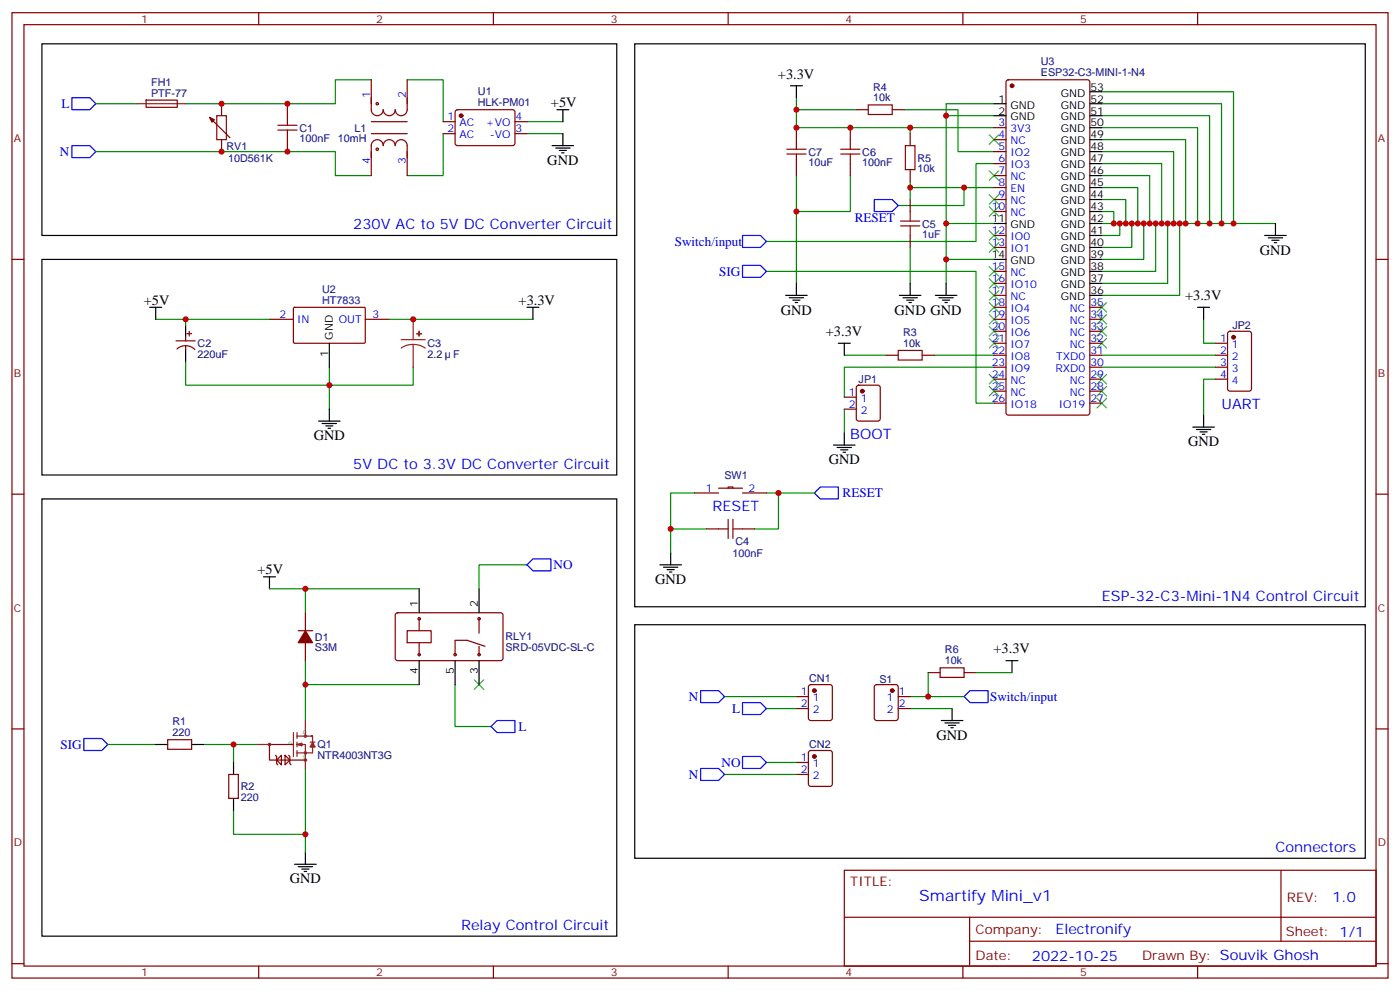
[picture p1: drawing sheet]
<svg xmlns="http://www.w3.org/2000/svg" width="412mm" height="297mm" viewBox="0 0 412 297" stroke-linecap="round" stroke-linejoin="round" font-family="sans-serif">
<g fill="none" stroke="#870000" stroke-width=".35">
<path d="M3.5 3.7h405.4v284.4h-405.4zM7.1 7.3h398.2v277.3h-398.2zM76.2 3.7v3.6M145.3 3.7v3.6M214.5 3.7v3.6M283.6 3.7v3.6M352.8 3.7v3.6M43.1 29.5h9.1v2.1h-9.1zM62.4 35.3l5.3 5.3M65.3 30.6v3.5M84.7 30.6v3.5M109.4 23.5v8.8a1.76 1.76 0 0 0 1.7 1.8 1.76 1.76 0 0 0 1.8-1.8 1.76 1.76 0 0 0 1.8 1.8 1.76 1.76 0 0 0 1.7-1.8 1.76 1.76 0 0 0 1.8 1.8 1.76 1.76 0 0 0 1.7-1.8v-8.8"/>
<path d="M109.4 35.8h10.5M109.4 39.4h10.5M130.5 35.8h3.6M130.5 39.4h3.6M134.3 32.5l.5-.2 16.5 .1 .4 .6-.1 9.5-.6 .4-16.5-.1-.4-.6v-9.2zM151.7 35.8h3.5M151.7 39.4h3.5M234.6 37.6v3.5M250.5 37.6v3.5M252.2 32.3h3.6M262.8 32.3h3.5M268.1 39.4v3.5"/>
<path d="M292.8 37.6h3.5M296.6 23.7l.4-.2h23.3l.7 .4v97.7l-.4 .6-23.6 .1-.6-.5-.1-97.6zM65.3 41.1v3.6M84.7 41.1v3.6M109.4 51.7v-8.8a1.76 1.76 0 0 1 1.7-1.8 1.76 1.76 0 0 1 1.8 1.8 1.76 1.76 0 0 1 1.8-1.8 1.76 1.76 0 0 1 1.7 1.8 1.76 1.76 0 0 1 1.8-1.8 1.76 1.76 0 0 1 1.7 1.8v8.8M234.6 48.2v3.5M250.5 48.2v3.5M268.1 50v3.5M268.1 58.8v3.5M292.8 41.1h3.5M292.8 44.7h3.5M292.8 48.2h3.5"/>
<path d="M292.8 51.7h3.5M292.8 55.2h3.5M292.8 58.8h3.5M3.5 76.4h3.6M268.1 69.4v3.5M292.8 62.3h3.5M292.8 69.4h3.5M292.8 72.9h3.5M292.8 79.9h3.5M405.3 76.4h3.6M54.7 99.3v1.1M55 98.3h1.4"/>
<path d="M55.7 97.6v1.4M79.4 94.1h7M86.5 90.7l.3-.2 20.6 .1 .2 .3-.1 10-.3 .2-20.6-.1-.2-.2zM107.6 94.1h7.1M292.8 94.1h3.5M292.8 83.5h3.5M292.8 87h3.5M292.8 90.5h3.5M292.8 97.6h3.5M321 94.1h3.6M321 90.5h3.6M321 97.6h3.6"/>
<path d="M361.8 97.8l.5-.2h5.6l.7 .4 .1 16.5-.5 .7h-5.9l-.6-.4-.1-16.5zM51.9 100.4h5.6M52.1 102.8a3.8 3.8 0 0 1 5.3 .1M54.7 101.8v1.1M248.7 117h3.5M252.5 113.7l.4-.2h5.7l.6 .4 .1 9.4-.5 .7h-5.9l-.6-.4-.1-9.4zM261.1 104.6h3.5M271.6 104.6h3.6M292.8 101.1h3.5M292.8 104.6h3.5M292.8 108.2h3.5M292.8 111.7h3.5"/>
<path d="M292.8 115.2h3.5M292.8 118.7h3.5M321 101.1h3.6M321 104.6h3.6M321 108.2h3.6M321 111.7h3.6M321 115.2h3.6M321 118.7h3.6M358.1 101.1h3.5M358.1 104.6h3.5M358.1 108.2h3.5M358.1 111.7h3.5"/>
<path d="M248.7 120.5h3.5M3.5 145.6h3.6M204.6 145.2h7.1M208.1 155.8h3.6M211.7 143.8h7M214.5 143.8v-.4h1.4v.4M218.7 155.8h3.5M218.7 145.2h7.1M405.3 145.6h3.6M87.8 185.8h4.3M90 180.5v5.3M90 189.3v5.3"/>
<path d="M116.7 180.7l.4-.2h30.6l.5 .7-.1 13-.6 .4-30.7-.1-.4-.6v-12.7zM119.9 185.8h7.1v3.5h-7.1zM123.5 182.2v3.6M123.5 189.3v3.5M141.1 182.2v4.3M141.1 190.4v2.4M142.9 190.4l-5.3-1.8h-3.5v4.2M273.4 198.1h3.5M276.9 196.7h7.1v2.8h-7.1zM284 198.1h3.5M3.5 214.7h3.6M49.4 217.9h7v2.8h-7z"/>
<path d="M86.4 219.3h-7v4.6h10.6M234.6 205.2h3.5M234.6 208.7h3.5M238.4 201.9l.4-.3h5.7l.6 .5 .1 9.4-.5 .7h-5.9l-.6-.4-.1-9.4zM257.8 201.9l.4-.3h5.7l.6 .5 .1 9.4-.5 .7h-5.9l-.6-.4-.1-9.4zM264.6 205.2h3.5M264.6 208.7h3.5M405.3 214.7h3.6M67.4 228.1h2.8v7.1h-2.8zM81.1 222.5l.4 .3v2.1l.3 .4M82.9 222.5v2.8l-1.4-1.4zM84 222.5l1.4 1.4-1.4 1.4z"/>
<path d="M85 222.5l.4 .3v2.1l.3 .4M234.6 224.6h3.5M234.6 228.1h3.5M238.4 221.3l.4-.2h5.7l.6 .4 .1 9.4-.5 .7h-5.9l-.6-.4-.1-9.4zM248.7 256.3h156.6v28.3h-156.6zM377.3 256.4v20.8M248.7 270.2h156.5M285.6 277.2h119.6M285.6 270.2v14.1M3.5 283.8h3.6M76.2 284.6v3.5M145.3 284.6v3.5"/>
<path d="M214.5 284.6v3.5M283.6 284.6v3.5M352.8 284.6v3.5M405.3 283.8h3.6"/>
<circle cx="111.1" cy="30.6" r=".35"/>
<circle cx="111.1" cy="44" r=".35"/>
<circle cx="123.5" cy="182.2" r=".35"/>
<circle cx="123.5" cy="192.8" r=".35"/>
<circle cx="134.1" cy="192.8" r=".35"/>
<circle cx="141.1" cy="192.8" r=".35"/>
<circle cx="141.1" cy="182.2" r=".35"/>
</g>
<g fill="none" stroke="#00f" stroke-width=".35">
<path d="M21.2 28.8h5.3l1.7 1.8-1.7 1.7h-5.3zM21.2 42.9h5.3l1.7 1.8-1.7 1.7h-5.3zM257.5 58.8h5.3l1.8 1.7-1.8 1.8h-5.3zM218.7 78.2h5.3l1.8 1.7-1.8 1.8h-5.3zM218.7 69.4h5.3l1.8 1.7-1.8 1.8h-5.3zM239.9 145.2l1.8-1.8h5.2v3.6h-5.2zM155.2 166.4l1.8-1.8h5.3v3.5h-5.3zM24.7 217.5h5.3l1.7 1.8-1.7 1.8h-5.3zM144.6 214l1.8-1.8h5.3v3.6h-5.3zM206.4 203.4h5.3l1.7 1.8-1.7 1.7h-5.3zM218.7 206.9h5.3l1.8 1.8-1.8 1.8h-5.3zM284 205.2l1.8-1.8h5.2v3.5h-5.2z"/>
<path d="M206.4 226.3h5.3l1.7 1.8-1.7 1.8h-5.3zM218.7 222.8h5.3l1.8 1.8-1.8 1.7h-5.3z"/>
</g>
<g fill="none" stroke="#008700" stroke-width=".35">
<path d="M28.2 30.6h12.4M109.4 23.5h-10.6v7.1h-44.1M119.9 23.5h10.6v12.3M130.5 39.4v12.3h-10.6M155.2 35.8h10.6M155.2 39.4h10.6M234.6 28.8v8.8h58.2M234.6 32.3h17.6M266.3 32.3h15.9v12.4h10.6M268.1 37.6v1.8M278.7 34.1h14.1M292.8 30.6h-14.1v52.9"/>
<path d="M324.6 27h38.8v38.8M324.6 30.6h35.2v35.2M324.6 34.1h31.7v31.7M324.6 37.6h28.2v28.2M28.2 44.7h70.6v7h10.6M234.6 51.7v31.8M250.5 51.7v10.6h-15.9M268.1 55.2h24.7M268.1 53.5v5.3M284 55.2v5.3h-19.4M292.8 48.2h-5.3v22.9h-61.7M324.6 41.1h24.6v24.7"/>
<path d="M324.6 44.7h21.1v21.1M324.6 48.2h17.6v17.6M324.6 51.7h14.1v14.1M324.6 55.2h10.5v10.6M324.6 58.8h7v7M225.8 79.9h61.7v38.8h5.3M268.1 72.9v10.6M278.7 76.4h14.1M278.7 65.8h14.1M324.6 62.3h3.5v3.5M324.6 65.8h51.1M329.8 65.8v3.6h-5.2"/>
<path d="M333.4 65.8v7.1h-8.8M336.9 65.8v10.6h-12.3M340.4 65.8v14.1h-15.8M344 65.8v17.7h-19.4M347.5 65.8v21.2h-22.9M45.9 94.1h8.8M79.4 94.1h-24.7v1.7M114.7 94.1h42.3M354.5 94.1v7h3.6M54.7 106.4v7.1h67v-5.3M97 108.2v12.3M248.7 104.6h12.4"/>
<path d="M275.2 104.6h17.6M292.8 108.2h-44.1v8.8M324.6 108.2h33.5M324.6 104.6h33.5M358.1 111.7h-3.6v10.6M248.7 120.5v7.1M197.6 155.8h10.5M204.6 145.2h-7v17.6M225.8 145.2h14.1M229.3 145.2v10.6h-7.1M79.4 173.4h44.1M90 173.4v7.1"/>
<path d="M155.2 166.4h-14.1v7M90 194.6v7M273.4 198.1v7.1M287.5 198.1h10.6M31.7 219.3h14.2M60 219.3h15.8M68.8 219.3v5.3M123.5 201.6h-33.5v10.6M134.1 201.6v12.4h10.5M213.4 205.2h21.2M225.8 208.7h8.8M268.1 205.2h15.9"/>
<path d="M268.1 208.7h12.4M68.8 238.7v7h21.2M90 226.3v24.7M213.4 228.1h21.2M225.8 224.6h8.8"/>
</g>
<g fill="none" stroke="#000" stroke-width=".35">
<path d="M12.3 12.9h169.4v56.5h-169.4zM187 12.9h215.2v165.8h-215.2zM164 32.3h3.6M165.8 32.3v3.5M165.8 39.4v3.5M232.8 25.3h3.6M234.6 25.3v3.5M292.8 30.6h3.5M292.8 34.1h3.5M321 30.6h3.6M321 34.1h3.6M321 37.6h3.6"/>
<path d="M321 27h3.6M162.6 42.9h6.4M163.7 43.6h4.2M164.7 44.3h2.2M165.5 45h.7M321 58.8h3.6M321 55.2h3.6M321 51.7h3.6M321 48.2h3.6M321 44.7h3.6M321 41.1h3.6M12.3 76.4h169.4v63.5h-169.4z"/>
<path d="M292.8 65.8h3.5M292.8 76.4h3.5M321 69.4h3.6M321 65.8h3.6M321 76.4h3.6M321 79.9h3.6M321 72.9h3.6M321 62.3h3.6M372.5 69.4h6.4M373.6 70.1h4.2M374.6 70.8h2.2M375.4 71.5h.7"/>
<path d="M375.7 65.8v3.6M44.1 90.5h3.5M45.9 90.5v3.6M54.7 95.8v3.5M155.2 90.5h3.5M157 90.5v3.6M231.4 87h6.4M232.5 87.7h4.2M233.5 88.4h2.2M234.2 89.1h.7M234.6 83.5v3.5M264.9 87h6.4"/>
<path d="M266 87.7h4.2M267.1 88.4h2.1M267.8 89.1h.7M268.1 83.5v3.5M275.5 87h6.4M276.6 87.7h4.2M277.6 88.4h2.2M278.3 89.1h.7M278.7 83.5v3.5M321 87h3.6M321 83.5h3.6M352.8 90.5h3.5"/>
<path d="M354.5 90.5v3.6M54.7 102.9v3.5M97 101.1v7.1M246.9 101.1h3.6M248.7 101.1v3.5M93.8 124h6.4M94.9 124.7h4.2M96 125.4h2.1M96.7 126.2h.7M97 120.5v3.5M245.5 131.1h6.4M246.6 131.8h4.2"/>
<path d="M247.6 132.5h2.2M248.4 133.2h.7M248.7 127.6v3.5M351.4 125.8h6.3M352.4 126.5h4.3M353.5 127.2h2.1M354.2 127.9h.7M354.5 122.3v3.5M12.3 147h169.4v128.7h-169.4zM77.6 169.9h3.5M79.4 169.9v3.5M123.5 173.4v7.1"/>
<path d="M141.1 173.4v7.1M194.4 166.4h6.3M195.4 167.1h4.3M196.5 167.8h2.1M197.2 168.5h.7M197.6 162.8v3.6M123.5 194.6v7M134.1 194.6v7M141.1 194.6v7M187 184h215.2v68.8h-215.2zM296.3 194.6h3.6M298.1 194.6v3.5"/>
<path d="M45.9 219.3h3.5M56.4 219.3h3.6M277.3 212.2h6.3M278.3 212.9h4.3M279.4 213.6h2.1M280.1 214.3h.7M280.5 208.7v3.5M68.8 224.6v3.5M68.8 235.2v3.5M86.8 254.6h6.3M87.8 255.3h4.3M88.9 256h2.1"/>
<path d="M89.6 256.7h.7M90 251v3.6"/>
</g>
<g fill="#870000" stroke="#870000" stroke-width=".35">
<path d="M61.7 34.6l1.4 .7-.7 .7z"/>
<path d="M90 185.8l2.1 3.5h-4.3z"/>
<circle cx="135.8" cy="34.1" r=".53"/>
<circle cx="363.4" cy="99.3" r=".53"/>
<circle cx="254" cy="115.2" r=".53"/>
<circle cx="298.1" cy="25.3" r=".53"/>
<circle cx="239.9" cy="203.4" r=".53"/>
<circle cx="239.9" cy="222.8" r=".53"/>
<circle cx="262.8" cy="203.4" r=".53"/>
</g>
<g fill="none" stroke="#8c2424" stroke-width=".35">
<path d="M40.6 30.6h14.1M121.7 94.1v5.9M118.2 100h7M121.7 101.5l1.9 .2 1.6 .8M121.7 101.5l-1.8 .2-1.7 .8M121.7 101.5v6.7M75.8 219.3h3.6M86.4 215.8v7M87.5 216.8h4.6h-.4h.4v2.5M87.5 219.3h2.5v7M87.5 215.8v1.7M87.5 218.6v1.4"/>
<path d="M87.5 219.3l1.4 .3M88.2 219.3l.7 .3M88.9 218.9l-1.4 .4M88.9 218.9v.7M88.9 218.9l-1.1 .4 1.1 .3M90 212.2v4.6M91.4 218.6h1.4M92.1 219.6v2.2h-4.6M92.1 218.6l.7 1.4h-1.4zM92.1 219.3l.3 .7M92.1 219.3l-.4 .7M92.1 219.3l.3 .3"/>
<path d="M92.1 219.3l-.4 .3M87.5 221.1v1.7"/>
<circle cx="79.4" cy="219.3" r=".35"/>
<circle cx="90" cy="216.8" r=".35"/>
<circle cx="90" cy="221.8" r=".35"/>
<circle cx="90" cy="223.9" r=".35"/>
</g>
<g fill="none" stroke="#a10000" stroke-width=".35">
<path d="M63.9 34.1h2.8v7h-2.8zM81.8 38.3h5.7M81.8 36.9h5.7M84.7 34.1v2.8M84.7 38.3v2.8M255.8 30.9h7v2.8h-7zM231.8 45.4h5.6M231.8 44h5.6M234.6 41.1v2.9M234.6 45.4v2.8M247.6 45.4h5.7M247.6 44h5.7"/>
<path d="M250.5 41.1v2.9M250.5 45.4v2.8M266.7 42.9h2.8v7.1h-2.8zM265.3 66.5h5.6M265.3 65.1h5.6M268.1 62.3v2.8M268.1 66.5v2.9M264.6 103.2h7v2.8h-7zM211.7 155.8h2.8M214.5 153v5.6M215.9 153v5.6M215.9 155.8h2.8"/>
</g>
<g fill="#8c2424" stroke="#8c2424" stroke-width=".35">
<path d="M123.4 97.6l.1 1.4z"/>
<path d="M122.8 98.3h1.4z"/>
</g>
<g fill="none" stroke="#3c3" stroke-width=".35">
<path d="M291.4 39.7l2.8 2.8M294.2 39.7l-2.8 2.8M291.4 50.3l2.8 2.8M291.4 57.4l2.8 2.8M294.2 50.3l-2.8 2.8M294.2 57.4l-2.8 2.8M291.4 78.5l2.8 2.9M291.4 71.5l2.8 2.8M291.4 67.9l2.8 2.9M291.4 60.9l2.8 2.8M294.2 78.5l-2.8 2.9M294.2 71.5l-2.8 2.8"/>
<path d="M294.2 67.9l-2.8 2.9M294.2 60.9l-2.8 2.8M291.4 89.1l2.8 2.8M291.4 99.7l2.8 2.8M291.4 96.2l2.8 2.8M291.4 92.6l2.8 2.9M291.4 82.1l2.8 2.8M291.4 85.6l2.8 2.8M294.2 89.1l-2.8 2.8M294.2 99.7l-2.8 2.8M294.2 96.2l-2.8 2.8M294.2 92.6l-2.8 2.9"/>
<path d="M294.2 82.1l-2.8 2.8M294.2 85.6l-2.8 2.8M323.1 89.1l2.9 2.8M323.1 99.7l2.9 2.8M323.1 96.2l2.9 2.8M323.1 92.6l2.9 2.9M326 99.7l-2.9 2.8M326 96.2l-2.9 2.8M326 92.6l-2.9 2.9M326 89.1l-2.9 2.8M291.4 110.3l2.8 2.8M291.4 113.8l2.8 2.8"/>
<path d="M294.2 110.3l-2.8 2.8M294.2 113.8l-2.8 2.8M323.1 117.3l2.9 2.9M323.1 113.8l2.9 2.8M323.1 110.3l2.9 2.8M326 117.3l-2.9 2.9M326 113.8l-2.9 2.8M326 110.3l-2.9 2.8M139.7 200.2l2.8 2.9M142.5 200.2l-2.8 2.9"/>
</g>
<g fill="#c00">
<circle cx="84.7" cy="44.7" r=".88"/>
<circle cx="65.3" cy="44.7" r=".88"/>
<circle cx="84.7" cy="30.6" r=".88"/>
<circle cx="65.3" cy="30.6" r=".88"/>
<circle cx="97" cy="113.5" r=".88"/>
<circle cx="121.7" cy="94.1" r=".88"/>
<circle cx="54.7" cy="94.1" r=".88"/>
<circle cx="90" cy="201.6" r=".88"/>
<circle cx="90" cy="173.4" r=".88"/>
<circle cx="90" cy="245.7" r=".88"/>
<circle cx="68.8" cy="219.3" r=".88"/>
<circle cx="284" cy="55.2" r=".88"/>
<circle cx="229.3" cy="145.2" r=".88"/>
<circle cx="197.6" cy="155.8" r=".88"/>
<circle cx="278.7" cy="76.4" r=".88"/>
<circle cx="278.7" cy="65.8" r=".88"/>
<circle cx="278.7" cy="34.1" r=".88"/>
<circle cx="234.6" cy="32.3" r=".88"/>
<circle cx="268.1" cy="55.2" r=".88"/>
<circle cx="268.1" cy="37.6" r=".88"/>
<circle cx="234.6" cy="62.3" r=".88"/>
<circle cx="250.5" cy="37.6" r=".88"/>
<circle cx="234.6" cy="37.6" r=".88"/>
<circle cx="347.5" cy="65.8" r=".88"/>
<circle cx="344" cy="65.8" r=".88"/>
<circle cx="340.4" cy="65.8" r=".88"/>
<circle cx="336.9" cy="65.8" r=".88"/>
<circle cx="333.4" cy="65.8" r=".88"/>
<circle cx="329.8" cy="65.8" r=".88"/>
<circle cx="363.4" cy="65.8" r=".88"/>
<circle cx="359.8" cy="65.8" r=".88"/>
<circle cx="356.3" cy="65.8" r=".88"/>
<circle cx="352.8" cy="65.8" r=".88"/>
<circle cx="349.3" cy="65.8" r=".88"/>
<circle cx="345.7" cy="65.8" r=".88"/>
<circle cx="342.2" cy="65.8" r=".88"/>
<circle cx="338.7" cy="65.8" r=".88"/>
<circle cx="335.1" cy="65.8" r=".88"/>
<circle cx="331.6" cy="65.8" r=".88"/>
<circle cx="328.1" cy="65.8" r=".88"/>
<circle cx="273.4" cy="205.2" r=".88"/>
</g>
<text font-size="4.6" fill="#00f" x="270.8" y="265.4">Smartify Mini_v1</text>
<g font-size="4.2">
<text x="229.1" y="23.1">+3.3V</text>
<text x="162.3" y="31.6">+5V</text>
<text x="161.2" y="48.5">GND</text>
<text x="371.1" y="75">GND</text>
<text x="42.3" y="89.8">+5V</text>
<text x="152.8" y="89.8">+3.3V</text>
<text x="349.1" y="88.4">+3.3V</text>
<text x="230" y="92.6">GND</text>
<text x="263.5" y="92.6">GND GND</text>
<text x="243.3" y="99">+3.3V</text>
<text x="92.4" y="129.7">GND</text>
<text x="350" y="131.4">GND</text>
<text x="244.1" y="136.7">GND</text>
<text x="75.8" y="169.2">+5V</text>
<text x="193" y="172">GND</text>
<text x="292.6" y="192.5">+3.3V</text>
<text x="275.9" y="217.9">GND</text>
<text x="85.4" y="260.2">GND</text>
</g>
<g font-size="4.2" fill="#00f">
<text x="104.1" y="67.6">230V AC to 5V DC Converter Circuit</text>
<text x="359.8" y="120.5">UART</text>
<text x="250.5" y="129.3">BOOT</text>
<text x="104.1" y="138.1">5V DC to 3.3V DC Converter Circuit</text>
<text x="209.9" y="150.5">RESET</text>
<text x="324.6" y="177">ESP-32-C3-Mini-1N4 Control Circuit</text>
<text x="375.7" y="251">Connectors</text>
<text x="392.5" y="265.6">1.0</text>
<text x="135.8" y="274">Relay Control Circuit</text>
<text x="310.9" y="275.2">Electronify</text>
<text x="304" y="283">2022-10-25</text>
</g>
<g font-size="3.9" fill="#00f">
<text x="18.1" y="31.8">L</text>
<text x="17.7" y="45.9">N</text>
<text x="251.8" y="65.3">RESET</text>
<text x="198.8" y="72.4">Switch/input</text>
<text x="211.8" y="81.2">SIG</text>
<text x="248.2" y="146.5">RESET</text>
<text x="163.1" y="167.6">NO</text>
<text x="202.9" y="206.4">N</text>
<text x="215.6" y="210">L</text>
<text x="291.6" y="206.4">Switch/input</text>
<text x="152.7" y="215.3">L</text>
<text x="17.8" y="220.6">SIG</text>
<text x="212.6" y="225.9">NO</text>
<text x="202.9" y="229.4">N</text>
</g>
<g font-size="3.9" fill="#800">
<text x="250.5" y="260.9">TITLE:</text>
<text x="379.1" y="265.6">REV:</text>
<text x="287.4" y="275.1">Company:</text>
<text x="378.7" y="275.7">Sheet: 1/1</text>
<text x="287.4" y="282.8">Date:</text>
<text x="336.4" y="282.9">Drawn By: Souvik Ghosh</text>
</g>
<g font-size="3.2" fill="#800">
<text x="41.6" y="6.7">1</text>
<text x="110.8" y="6.7">2</text>
<text x="179.9" y="6.7">3</text>
<text x="249.1" y="6.7">4</text>
<text x="318.2" y="6.7">5</text>
<text x="4.1" y="41.8">A</text>
<text x="405.9" y="41.8">A</text>
<text x="4.1" y="111">B</text>
<text x="405.9" y="111">B</text>
<text x="4.1" y="180.1">C</text>
<text x="405.9" y="180.1">C</text>
<text x="4.1" y="249.3">D</text>
<text x="405.9" y="249.3">D</text>
<text x="41.6" y="287.5">1</text>
<text x="110.8" y="287.5">2</text>
<text x="179.9" y="287.5">3</text>
<text x="249.1" y="287.5">4</text>
<text x="318.2" y="287.5">5</text>
</g>
<g font-size="3.2" fill="#000080">
<text x="306.6" y="22.4">ESP32-C3-MINI-1-N4</text>
<text x="306.6" y="19.2">U3</text>
<text x="44.5" y="28.4">PTF-77</text>
<text x="44.5" y="25.3">FH1</text>
<text x="140.8" y="28">U1</text>
<text x="257.2" y="29.8">10k</text>
<text x="257.2" y="26.8">R4</text>
<text x="140.8" y="31.2">HLK-PM01</text>
<text x="88.2" y="41.9">100nF</text>
<text x="88.2" y="38.7">C1</text>
<text x="99.5" y="41.9">10mH</text>
<text x="104.4" y="38.7">L1</text>
<text x="66.7" y="44">RV1</text>
<text x="67.2" y="47.6">10D561K</text>
<text x="238.1" y="45.9">C7</text>
<text x="254" y="45.9">C6</text>
<text x="270.2" y="47.6">R5</text>
<text x="238.1" y="48.9">10uF</text>
<text x="254" y="48.9">100nF</text>
<text x="270.2" y="50.7">10k</text>
<text x="271.6" y="70.1">1uF</text>
<text x="271.6" y="67">C5</text>
<text x="94.9" y="89.4">HT7833</text>
<text x="94.9" y="86.2">U2</text>
<text x="266" y="99.1">R3</text>
<text x="363" y="97">JP2</text>
<text x="58.2" y="105.5">220uF</text>
<text x="58.2" y="102.3">C2</text>
<text x="125.9" y="105.4">2.2</text>
<text x="125.9" y="102.3">C3</text>
<text x="133.5" y="105.4">F</text>
<text x="266" y="102.2">10k</text>
<text x="252.9" y="112.9">JP1</text>
<text x="213.4" y="141.1">SW1</text>
<text x="216.6" y="160.5">C4</text>
<text x="215.8" y="164">100nF</text>
<text x="92.8" y="191.8">S3M</text>
<text x="92.8" y="188.7">D1</text>
<text x="148.9" y="191.8">SRD-05VDC-SL-C</text>
<text x="148.9" y="188.6">RLY1</text>
<text x="278.4" y="195.7">10k</text>
<text x="278.4" y="192.5">R6</text>
<text x="238.4" y="201">CN1</text>
<text x="259" y="201">S1</text>
<text x="50.8" y="213.6">R1</text>
<text x="50.8" y="216.8">220</text>
<text x="93.5" y="220.4">Q1</text>
<text x="238.4" y="220.4">CN2</text>
<text x="93.5" y="223.5">NTR4003NT3G</text>
<text x="70.9" y="232.8">R2</text>
<text x="70.9" y="235.9">220</text>
</g>
<g font-size="3.2" fill="#00f">
<text x="109" y="28.8" transform="rotate(-90 109 28.8)">1</text>
<text x="119.6" y="28.8" transform="rotate(-90 119.6 28.8)">2</text>
<text x="131.9" y="35.5">1</text>
<text x="151.9" y="35.5">4</text>
<text x="131.9" y="39">2</text>
<text x="135.4" y="37.3">AC</text>
<text x="135.4" y="40.8">AC</text>
<text x="143.1" y="37.3">+VO</text>
<text x="144.3" y="40.8">-VO</text>
<text x="151.9" y="39">3</text>
<text x="294.1" y="37.3">3</text>
<text x="294.1" y="40.8">4</text>
<text x="297.6" y="39">3V3</text>
<text x="294.1" y="44.3">5</text>
<text x="294.1" y="47.8">6</text>
<text x="297.6" y="42.5">NC</text>
<text x="297.6" y="46.1">IO2</text>
<text x="109" y="48.4" transform="rotate(-90 109 48.4)">4</text>
<text x="119.6" y="48.4" transform="rotate(-90 119.6 48.4)">3</text>
<text x="294.1" y="51.4">7</text>
<text x="297.6" y="49.6">IO3</text>
<text x="297.6" y="53.1">NC</text>
<text x="294.1" y="54.9">8</text>
<text x="294.1" y="58.4">9</text>
<text x="297.6" y="56.7">EN</text>
<text x="292.1" y="61.9">10</text>
<text x="297.6" y="60.2">NC</text>
<text x="297.6" y="63.7">NC</text>
<text x="292.1" y="69">12</text>
<text x="297.6" y="70.8">IO0</text>
<text x="292.1" y="72.5">13</text>
<text x="297.6" y="74.3">IO1</text>
<text x="292.1" y="79.6">15</text>
<text x="292.1" y="83.1">16</text>
<text x="297.6" y="81.4">NC</text>
<text x="292.1" y="86.6">17</text>
<text x="297.6" y="84.9">IO10</text>
<text x="297.6" y="88.4">NC</text>
<text x="82.3" y="93.7">2</text>
<text x="87.5" y="95.1">IN</text>
<text x="99.8" y="95.1">OUT</text>
<text x="109.7" y="93.7">3</text>
<text x="292.1" y="90.2">18</text>
<text x="292.1" y="93.7">19</text>
<text x="297.6" y="91.9">IO4</text>
<text x="297.6" y="95.5">IO5</text>
<text x="315.1" y="95.5">NC</text>
<text x="315.1" y="91.9">NC</text>
<text x="321.2" y="93.7">34</text>
<text x="321.2" y="90.2">35</text>
<text x="292.1" y="97.2">20</text>
<text x="292.1" y="100.8">21</text>
<text x="297.6" y="99">IO6</text>
<text x="315.1" y="99">NC</text>
<text x="321.2" y="100.8">32</text>
<text x="321.2" y="97.2">33</text>
<text x="359.4" y="100.8">1</text>
<text x="292.1" y="104.3">22</text>
<text x="292.1" y="107.8">23</text>
<text x="297.6" y="102.5">IO7</text>
<text x="297.6" y="106">IO8</text>
<text x="311.1" y="106">TXD0</text>
<text x="315.1" y="102.5">NC</text>
<text x="321.2" y="107.8">30</text>
<text x="321.2" y="104.3">31</text>
<text x="359.4" y="104.3">2</text>
<text x="359.4" y="107.8">3</text>
<text x="362.9" y="102.5">1</text>
<text x="362.9" y="106">2</text>
<text x="292.1" y="111.3">24</text>
<text x="297.6" y="109.6">IO9</text>
<text x="297.6" y="113.1">NC</text>
<text x="310.9" y="109.6">RXD0</text>
<text x="315.1" y="113.1">NC</text>
<text x="321.2" y="111.3">29</text>
<text x="359.4" y="111.3">4</text>
<text x="362.9" y="109.6">3</text>
<text x="362.9" y="113.1">4</text>
<text x="250" y="116.6">1</text>
<text x="253.5" y="118.4">1</text>
<text x="292.1" y="114.9">25</text>
<text x="292.1" y="118.4">26</text>
<text x="297.6" y="116.6">NC</text>
<text x="315.1" y="116.6">NC</text>
<text x="321.2" y="118.4">27</text>
<text x="321.2" y="114.9">28</text>
<text x="250" y="120.2">2</text>
<text x="253.5" y="121.9">2</text>
<text x="297.6" y="120.2">IO18</text>
<text x="311.9" y="120.2">IO19</text>
<text x="207.9" y="144.9">1</text>
<text x="220.5" y="144.9">2</text>
<text x="235.9" y="204.8">1</text>
<text x="235.9" y="208.4">2</text>
<text x="239.4" y="206.6">1</text>
<text x="261.3" y="206.6">1</text>
<text x="264.8" y="204.8">1</text>
<text x="264.8" y="208.4">2</text>
<text x="239.4" y="210.1">2</text>
<text x="261.3" y="210.1">2</text>
<text x="235.9" y="224.2">1</text>
<text x="235.9" y="227.8">2</text>
<text x="239.4" y="226">1</text>
<text x="239.4" y="229.5">2</text>
</g>
<g font-size="3.2">
<text x="312.4" y="28.4">GND</text>
<text x="321.2" y="26.7">53</text>
<text x="294.1" y="30.2">1</text>
<text x="294.1" y="33.7">2</text>
<text x="297.6" y="32">GND</text>
<text x="297.6" y="35.5">GND</text>
<text x="312.4" y="35.5">GND</text>
<text x="312.4" y="32">GND</text>
<text x="321.2" y="33.7">51</text>
<text x="321.2" y="30.2">52</text>
<text x="312.4" y="39">GND</text>
<text x="321.2" y="40.8">49</text>
<text x="321.2" y="37.3">50</text>
<text x="312.4" y="46.1">GND</text>
<text x="312.4" y="42.5">GND</text>
<text x="321.2" y="47.8">47</text>
<text x="321.2" y="44.3">48</text>
<text x="312.4" y="53.1">GND</text>
<text x="312.4" y="49.6">GND</text>
<text x="321.2" y="51.4">46</text>
<text x="312.4" y="56.7">GND</text>
<text x="321.2" y="58.4">44</text>
<text x="321.2" y="54.9">45</text>
<text x="292.1" y="65.5">11</text>
<text x="312.4" y="63.7">GND</text>
<text x="312.4" y="60.2">GND</text>
<text x="321.2" y="65.5">42</text>
<text x="321.2" y="61.9">43</text>
<text x="297.6" y="67.2">GND</text>
<text x="312.4" y="70.8">GND</text>
<text x="312.4" y="67.2">GND</text>
<text x="321.2" y="69">41</text>
<text x="292.1" y="76.1">14</text>
<text x="297.6" y="77.8">GND</text>
<text x="312.4" y="77.8">GND</text>
<text x="312.4" y="74.3">GND</text>
<text x="321.2" y="76.1">39</text>
<text x="321.2" y="72.5">40</text>
<text x="312.4" y="81.4">GND</text>
<text x="321.2" y="83.1">37</text>
<text x="321.2" y="79.6">38</text>
<text x="312.4" y="88.4">GND</text>
<text x="312.4" y="84.9">GND</text>
<text x="321.2" y="86.6">36</text>
<text x="98.1" y="100" transform="rotate(-90 98.1 100)">GND</text>
<text x="96.7" y="105.2" transform="rotate(-90 96.7 105.2)">1</text>
<text x="123.1" y="178.7" transform="rotate(-90 123.1 178.7)">1</text>
<text x="140.8" y="178.7" transform="rotate(-90 140.8 178.7)">2</text>
<text x="123.1" y="198.4" transform="rotate(-90 123.1 198.4)">4</text>
<text x="133.7" y="198.4" transform="rotate(-90 133.7 198.4)">5</text>
<text x="140.8" y="198.4" transform="rotate(-90 140.8 198.4)">3</text>
</g>
<g font-size="1.4" fill="#238d23">
<text x="85" y="219.3">G</text>
<text x="89.3" y="216.1">D</text>
<text x="89.3" y="223.5">S</text>
</g>
</svg>
